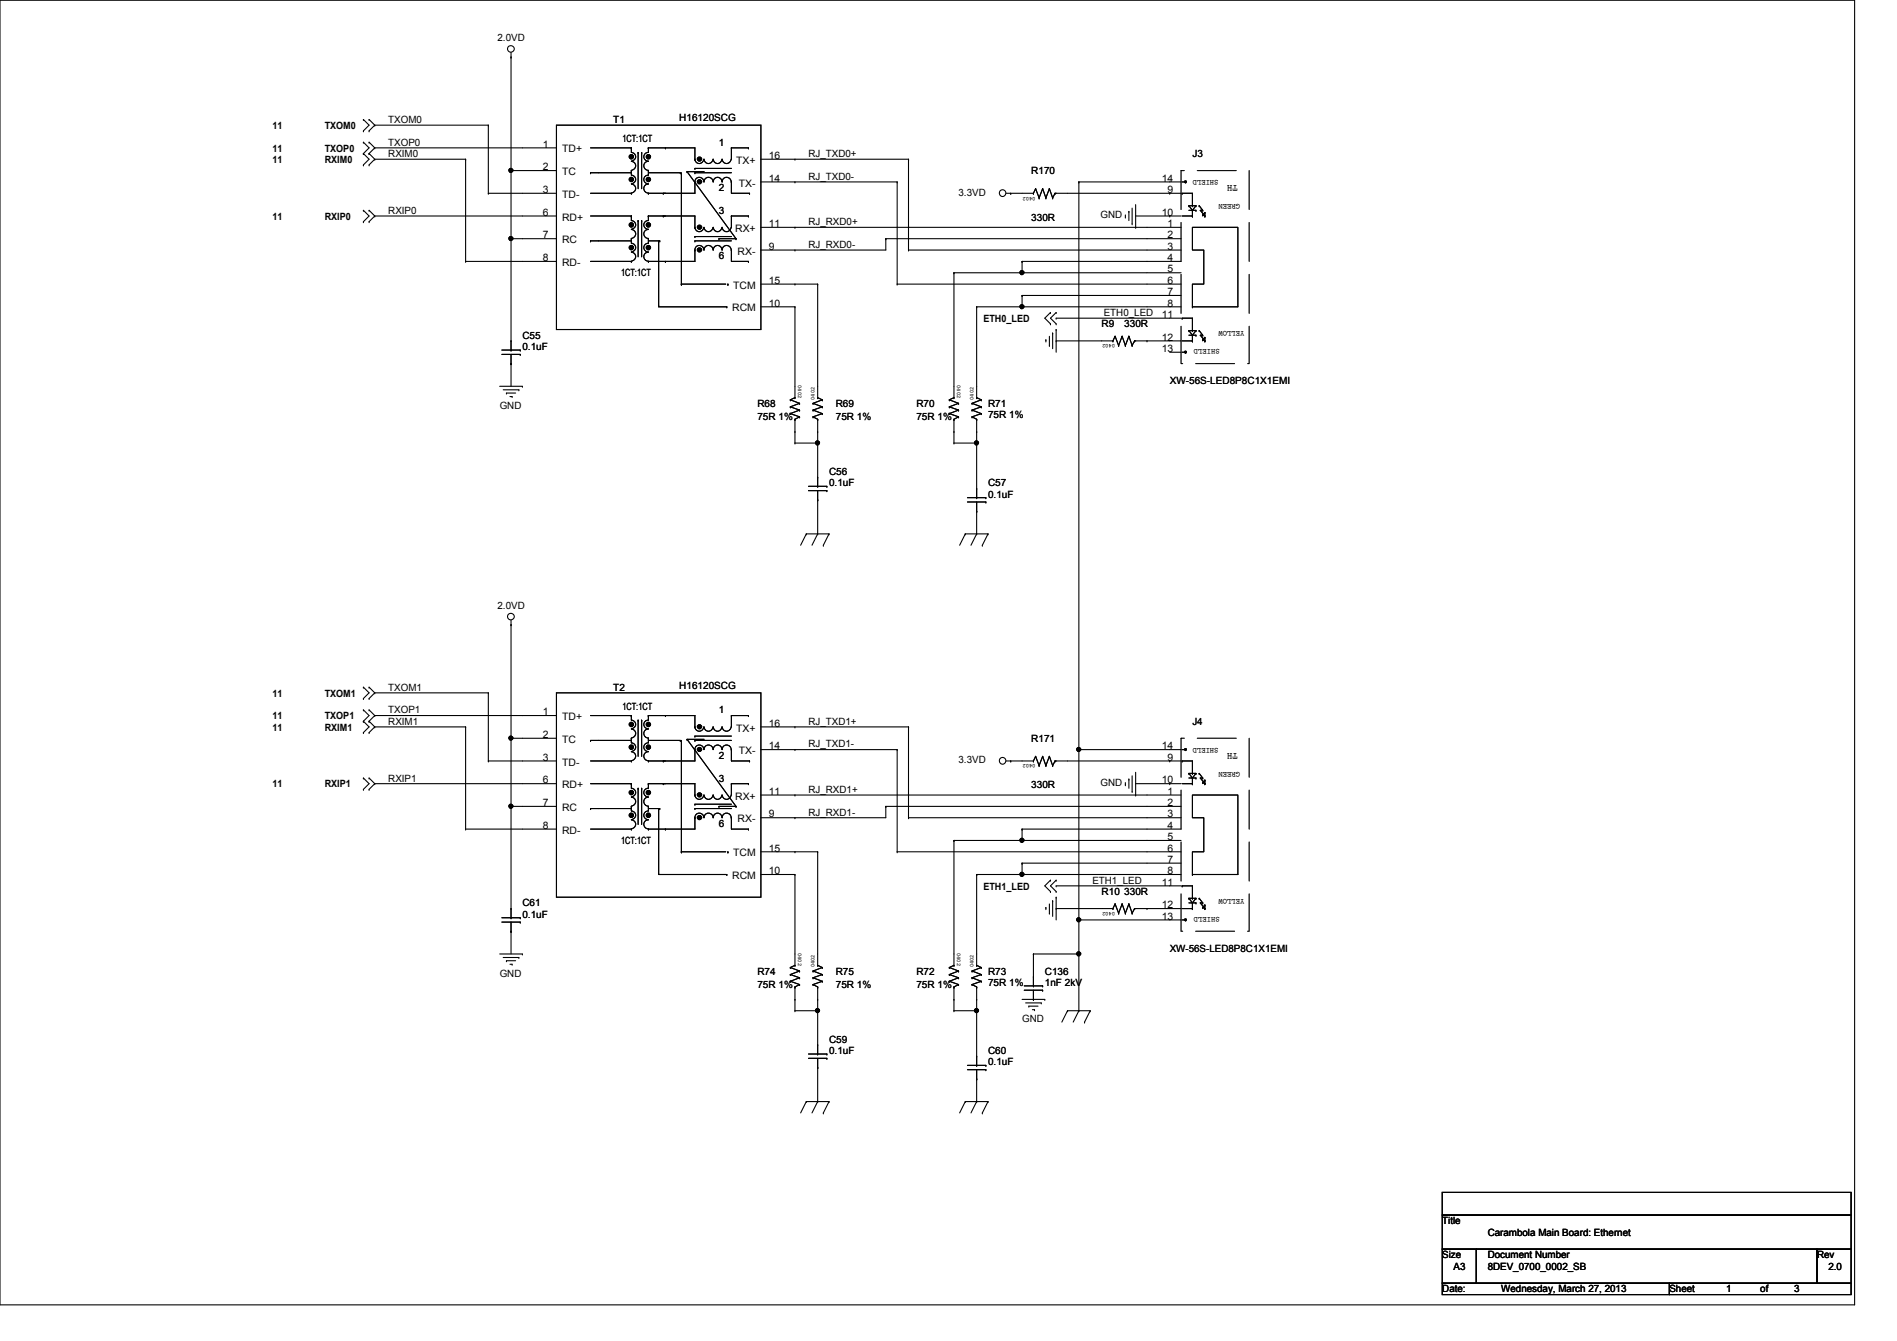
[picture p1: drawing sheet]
<svg xmlns="http://www.w3.org/2000/svg" width="297mm" height="210mm" viewBox="0 0 297 210" stroke-linecap="round" stroke-linejoin="round" font-family="sans-serif">
<g fill="none" stroke="#000" stroke-width=".17">
<path d="M0 0h290.4v204.3h-290.4zM56.9 18.7h.1M56.9 18.7l.9 .9-.9 .9M57.8 18.7h.1M57.8 18.7l.9 .9M58.7 19.6h.1M58.7 19.6h17.8M58.7 19.6l-.9 .9M76.5 19.6h.1M76.5 19.6v10.7M80 8.9h.1M80 8.2v46.6"/>
<path d="M87.1 19.6h32v32h-32zM56.9 20.5h.1M56.9 22.3h.1M56.9 24h.1M56.9 25.8h.1M56.9 32.9h.1M56.9 34.7h.1M56.9 22.3l.9 .9-.9 .8M56.9 24l.9 .9-.9 .9M56.9 32.9l.9 .9-.9 .9M57.8 20.5h.1M57.8 24h.1"/>
<path d="M57.8 22.3h.1M57.8 25.8h.1M57.8 34.7h.1M57.8 32.9h.1M57.8 22.3l.9 .9M57.8 24l.9 .9M57.8 32.9l.9 .9M58.7 24.9h.1M58.7 23.2h.1M58.7 33.8h.1M58.7 24.9h14.2M58.7 23.2h28.4"/>
<path d="M58.7 33.8h28.4M58.7 23.2l-.9 .8M58.7 24.9l-.9 .9M58.7 33.8l-.9 .9M72.9 24.9h.1M72.9 24.9v16M76.5 30.3h.1M76.5 30.3h10.6M80 26.7h.1M80 37.4h.1M80 26.7h7.1M80 37.4h7.1"/>
<path d="M92.5 27.1h.1M92.5 37.7h.1M92.5 23.2h6.3M92.5 33.8h6.3M92.5 30.3h6.3M92.5 37.7h6.3M92.5 27.1h6.3M98.8 33.8h.1M98.8 26.7v.7a.68 .68 0 0 1 .7 .7 .68 .68 0 0 1-.7 .7M98.8 33.8v.7a.68 .68 0 0 1 .7 .7 .68 .68 0 0 1-.7 .7M98.8 30.3h.1M98.8 26.7h.1"/>
<path d="M98.8 23.2h.1M98.8 37.4v.7a.68 .68 0 0 1 .7 .7 .68 .68 0 0 1-.7 .7M98.8 37.7h.1M98.8 35.9a.7 .7 0 0 1 .7 .7 .7 .7 0 0 1-.7 .7M98.8 25.3a.7 .7 0 0 1 .7 .7 .7 .7 0 0 1-.7 .7M98.8 39.5a.7 .7 0 0 1 .7 .7 .7 .7 0 0 1-.7 .7M98.8 23.2v.7a.68 .68 0 0 1 .7 .7 .68 .68 0 0 1-.7 .6M98.8 27.1h.1M98.8 28.8a.7 .7 0 0 1 .7 .7 .7 .7 0 0 1-.7 .7M98.8 37.4h.1M99.9 23.9h.1M99.9 34.5h.1"/>
<path d="M99.9 23.9v5.6M99.9 34.5v5.7M100.5 23.9h.1M100.5 34.5h.1M100.5 23.9v5.6M100.5 34.5v5.7M101.5 35.9a.7 .7 0 0 0-.7 .7 .7 .7 0 0 0 .7 .7M101.5 37.4v.7a.68 .68 0 0 0-.7 .7 .68 .68 0 0 0 .7 .7M101.5 26.7v.7a.68 .68 0 0 0-.7 .7 .68 .68 0 0 0 .7 .7M101.5 33.8v.7a.68 .68 0 0 0-.7 .7 .68 .68 0 0 0 .7 .7M101.5 30.3h.1M101.5 37.4h.1"/>
<path d="M101.5 28.8a.7 .7 0 0 0-.7 .7 .7 .7 0 0 0 .7 .7M101.5 26.7h.1M101.5 23.2h.1M101.5 33.8h.1M101.5 39.5a.7 .7 0 0 0-.7 .7 .7 .7 0 0 0 .7 .7M101.5 23.2v.7a.68 .68 0 0 0-.7 .7 .68 .68 0 0 0 .7 .6M101.5 25.3a.7 .7 0 0 0-.7 .7 .7 .7 0 0 0 .7 .7M101.5 23.2h7.3v1.7M101.5 33.8h7.3v1.8M101.5 37.7h1.8M101.5 27.1h5M103.1 37.7v10.2"/>
<path d="M103.3 37.7h.1M103.8 30.3h.1M103.8 33.8h.1M104.2 23.2h.1M106.5 27.1h.1M106.7 27.1v17.4M107.6 26.9h.1M107.6 26.9h2.6M107.6 26.9l7.6 10.5M108.8 35.6h.1M108.8 28.5h.1M108.8 24.9h.1"/>
<path d="M108.8 39.2h.1M108.8 37.7h.1M108.8 27.1h.1M108.8 24.9a.7 .7 0 0 0 .7 .7 .7 .7 0 0 0 .7-.7M108.8 26.4h.1M108.8 35.6a.7 .7 0 0 0 .7 .7 .7 .7 0 0 0 .7-.7M108.8 28.5a.7 .7 0 0 1 .7-.7 .7 .7 0 0 1 .7 .7M108.8 39.2a.7 .7 0 0 1 .7-.8 .7 .7 0 0 1 .7 .8M108.8 37h.1M108.8 39.2v1.7h-7.3M108.8 28.5v1.8h-7.3M108.8 37.7h5.7"/>
<path d="M108.8 27.1h5.7M108.8 26.4h5.7M108.8 37h5.7M110.2 39.2a.7 .7 0 0 1 .7-.8 .7 .7 0 0 1 .7 .8M110.2 24.9a.7 .7 0 0 0 .7 .7 .7 .7 0 0 0 .7-.7M110.2 28.5a.7 .7 0 0 1 .7-.7 .7 .7 0 0 1 .7 .7M110.2 35.6a.7 .7 0 0 0 .7 .7 .7 .7 0 0 0 .7-.7M111.7 28.5a.68 .68 0 0 1 .7-.7 .68 .68 0 0 1 .6 .7M111.7 24.9a.68 .68 0 0 0 .7 .7 .68 .68 0 0 0 .6-.7M111.7 35.6a.68 .68 0 0 0 .7 .7 .68 .68 0 0 0 .6-.7M111.7 39.2a.68 .68 0 0 1 .7-.8 .68 .68 0 0 1 .6 .8M112.6 37.4h.1"/>
<path d="M112.6 37.4h2.6M113.1 39.2a.7 .7 0 0 1 .7-.8 .7 .7 0 0 1 .7 .8M113.1 35.6a.7 .7 0 0 0 .7 .7 .7 .7 0 0 0 .7-.7M113.1 24.9a.7 .7 0 0 0 .7 .7 .7 .7 0 0 0 .7-.7M113.1 28.5a.7 .7 0 0 1 .7-.7 .7 .7 0 0 1 .7 .7M114.5 39.2h.1M114.5 33.8h.1M114.5 23.2h.1M114.5 28.5h.1M114.5 23.2h2.7M114.5 33.8h2.7M114.5 39.2v1.7h2.7"/>
<path d="M114.5 28.5v1.8h2.8M114.5 23.2v1.7M114.5 33.8v1.8M115.2 37.4h.1M117.2 33.8h.1M117.2 23.2h.1M117.3 30.3h.1M119.1 24.9h23.1M119.1 28.5h21.4M119.1 35.6h65.8M124.5 39.2h.1M124.5 24.9h.1"/>
<path d="M124.5 28.5h.1M124.5 35.6h.1M138.7 37.4h.1M138.7 37.4h46.2M138.7 37.4v1.8h-19.6M140.5 28.5h.1M140.5 28.5v16M142.2 24.9h.1M142.2 39.2h.1M142.2 39.2h42.7M142.2 24.9v14.3M157.5 30.3h4.3"/>
<path d="M158.2 30.3h.1M161.8 30.3h.1M162.1 29.5h.1M162.1 29.5l.6 1.5M162.1 29.5l-.3 .8M162.7 31h.1M163.2 29.5h.1M163.2 29.5l.5 1.5M163.2 29.5l-.5 1.5M163.7 31h.1M164.3 29.5h.1M164.3 29.5l.5 1.5"/>
<path d="M164.3 29.5l-.6 1.5M164.8 31h.1M165.2 30.3h.1M165.2 30.3h19.7M165.2 30.3l-.4 .7M168.9 28.5h.1M168.9 28.5h16M168.9 28.5v129.8M176.2 34h.1M176.2 33.7v.3M176.7 33.1h.1M176.7 33.1v1.4"/>
<path d="M177.2 35.1h.1M177.2 32.6v2.5M177.8 35.6h.1M177.8 33.8h7.1M177.8 32v3.6M183.1 30.3h.1M183.1 33.8h.1M185.1 30.3h.1M185.1 33.8h1.6M185.1 28.5h.5M185.1 30.3h1.6v1.9M185.5 28.4h.2v.2h-.2z"/>
<path d="M185.6 28.5h.1M186.1 32.2h.1M186.1 32.9h1.1M186.1 32.2l.6 .7M186.1 32.2h1.1M186.7 35.6h7.1v12.4h-7.1v-3.5h1.8v-5.3h-1.8zM186.7 33.8h.1M186.7 32.9h.1M186.7 32.2h.1M186.7 32.9v.9M187.2 32.9h.1M187.2 32.2h.1"/>
<path d="M187.2 32.2l-.5 .7M187.7 32.2h.1M187.7 32.2l.6 .7M188.3 32.9h.1M188.3 33.7h.1M188.3 32.9h-.4l.7 .9M188.3 33.7l.3 .1M188.6 33.8h.1M188.6 33.3h.1M188.6 33.3v.5M188.6 33.3l-.3 .4M72.9 40.9h.1"/>
<path d="M72.9 40.9h14.2M78.6 54.8h2.8M78.6 55.5h2.8M80 56.9h.1M80 54.8h.1M80 53.4h.1M80 55.5v5M81.4 54.8h.1M81.4 55.5h.1M92.5 40.9h6.3M98.8 40.9h.1M101.5 40.9h.1"/>
<path d="M103.1 47.9h.1M103.1 48h10.7M104.2 40.9h.1M106.7 44.5h.1M106.7 44.5h6.9M113.8 48h.1M114 44.5h.1M114 44.5v.2M117.2 40.9h.1M119.1 44.5h8.9M119.1 48h5.4M124.5 48h.1"/>
<path d="M124.5 44.5h.1M124.5 48v14.3M128 44.5h.1M128 44.5v17.8M140.5 44.5h.1M140.5 44.5h44.4M149.4 42.7h.1M149.4 42.7v19.6M149.4 42.7h35.5M152.9 48h.1M152.9 48v14.3M152.9 48h32"/>
<path d="M160 40.9h.1M160 46.3h.1M160 42.7h.1M160 48h.1M160 40.9h24.9M160 40.9v1.8M160 46.3v1.7M160 46.3h24.9M163.7 53.2h.1M163.7 53.2v.4M164.3 54.1h.1M164.3 52.7v1.4"/>
<path d="M164.5 50.7h.1M164.5 48.9h.1M164.5 48.9l-.9 .9 .9 .9M164.8 52.2h.1M164.8 52.2v2.4M165.4 49.8h.1M165.4 53.4h.1M165.4 51.6h.1M165.4 50.7h.1M165.4 48.9h.1M165.4 49.8h19.5M165.4 53.4h8.8"/>
<path d="M165.4 51.6v3.6M165.4 48.9l-.9 .9 .9 .9M174.2 53.4h.1M174.6 52.7h.1M174.6 52.7l.5 1.4M174.6 52.7l-.4 .7M175.1 54.1h.1M175.7 52.7h.1M175.7 52.7l.5 1.4M175.7 52.7l-.6 1.4M176.2 54.1h.1M176.7 52.7h.1"/>
<path d="M176.7 52.7l.5 1.4M176.7 52.7l-.5 1.4M177.2 54.1h.1M177.6 53.4h.1M177.6 53.4h7.3M177.6 53.4l-.4 .7M179.6 53.4h.1M183.1 55.2h1.8M185.1 49.8h.1M185.1 49.8h1.6v2M185.1 53.4h1.6M185.1 55.2h.5"/>
<path d="M185.5 55h.2v.2h-.2zM185.6 55.2h.1M186.1 51.8h.1M186.1 51.8l.6 .7M186.1 51.8h1.1M186.1 52.5h1.1M186.7 48h.1M186.7 53.4h.1M186.7 52.5h.1M186.7 51.8h.1M186.7 52.5v.9M187.2 51.8h.1"/>
<path d="M187.2 52.5h.1M187.2 51.8l-.5 .7M187.7 51.8h.1M187.7 51.8l.6 .7M188.3 52.5h.1M188.3 53.2h.1M188.3 52.5h-.4l.7 .9M188.3 53.2l.3 .2M188.6 53.4h.1M188.6 52.8h.1M188.6 52.8v.6M188.6 52.8l-.3 .4"/>
<path d="M78.2 60.5h3.6M78.8 61h2.4M79.3 61.6h.1M79.3 61.6h1.4M79.8 62.1h.4M80.2 62.1h.1M81.2 61h.1M81.8 60.5h.1M123.7 64.8h.1M123.7 63.7h.1M123.7 62.6h.1M123.7 64.8l1.5 .5"/>
<path d="M123.7 63.7l1.5 .5M123.7 62.6l1.5 .6M124.5 67.6h.1M124.5 69.4h.1M124.5 62.3h.1M124.5 65.7h.1M124.5 69.4h3.5M124.5 65.7v3.7M124.5 62.3l-.8 .3M125.2 65.3h.1M125.2 64.2h.1M125.2 63.2h.1"/>
<path d="M125.2 65.3l-.7 .4M125.2 64.2l-1.5 .6M125.2 63.2l-1.5 .5M126.6 76.2h2.9M126.6 76.8h2.9M127.3 65.3h.1M127.3 64.2h.1M127.3 63.2h.1M127.3 65.3l.7 .4M127.3 64.2l1.4 .6M127.3 63.2l1.4 .5M128 78.3h.1"/>
<path d="M128 67.6h.1M128 69.4h.1M128 76.2h.1M128 74.7h.1M128 62.3h.1M128 65.7h.1M128 65.7v10.5M128 76.8v6.8M128 62.3l.7 .3M128.7 64.8h.1M128.7 63.7h.1M128.7 62.6h.1"/>
<path d="M128.7 64.8l-1.4 .5M128.7 63.7l-1.4 .5M128.7 62.6l-1.4 .6M129.5 76.2h.1M129.5 76.8h.1M148.6 64.8h.1M148.6 63.7h.1M148.6 62.6h.1M148.6 64.8l1.5 .5M148.6 63.7l1.5 .5M148.6 62.6l1.5 .6M149.4 67.6h.1"/>
<path d="M149.4 69.4h.1M149.4 62.3h.1M149.4 65.7h.1M149.4 65.7v3.7M149.4 69.4h3.5M149.4 62.3l-.8 .3M150.1 65.3h.1M150.1 64.2h.1M150.1 63.2h.1M150.1 65.3l-.7 .4M150.1 64.2l-1.5 .6M150.1 63.2l-1.5 .5"/>
<path d="M151.5 77.9h2.8M151.5 78.6h2.8M152.2 65.3h.1M152.2 64.2h.1M152.2 63.2h.1M152.2 65.3l.7 .4M152.2 64.2l1.4 .6M152.2 63.2l1.4 .5M152.9 67.6h.1M152.9 69.4h.1M152.9 62.3h.1M152.9 65.7h.1"/>
<path d="M152.9 77.9h.1M152.9 76.5h.1M152.9 65.7v12.2M152.9 78.6v5M152.9 62.3l.7 .3M153.6 64.8h.1M153.6 63.7h.1M153.6 62.6h.1M153.6 64.8l-1.4 .5M153.6 63.7l-1.4 .5M153.6 62.6l-1.4 .6M154.3 77.9h.1"/>
<path d="M154.3 78.6h.1M80 97.8h.1M80 97.1v46.6M126.2 83.6h.1M126.2 83.6l-.9 1.8M126.2 83.6h3.6M128 83.6h.1M128 83.6l-.9 1.8M128.9 85.4h.1M129.8 83.6h.1M129.8 83.6l-.9 1.8M151.1 83.6h.1"/>
<path d="M151.1 83.6h3.6M151.1 83.6l-.9 1.8M152.9 80.1h.1M152.9 83.6h.1M152.9 83.6l-.9 1.8M153.8 85.4h.1M154.7 83.6h.1M154.7 83.6l-.9 1.8M56.9 107.6h.1M56.9 109.4h.1M56.9 111.2h.1M56.9 112.9h.1"/>
<path d="M56.9 114.7h.1M56.9 107.6l.9 .9-.9 .9M56.9 111.2l.9 .9-.9 .8M56.9 112.9l.9 .9-.9 .9M57.8 109.4h.1M57.8 107.6h.1M57.8 112.9h.1M57.8 111.2h.1M57.8 114.7h.1M57.8 107.6l.9 .9M57.8 111.2l.9 .9M57.8 112.9l.9 .9"/>
<path d="M58.7 108.5h.1M58.7 113.8h.1M58.7 112.1h.1M58.7 108.5h17.8M58.7 113.8h14.2M58.7 112.1h28.4M58.7 108.5l-.9 .9M58.7 112.1l-.9 .8M58.7 113.8l-.9 .9M72.9 113.8h.1M72.9 113.8v16M76.5 119.2h.1"/>
<path d="M76.5 108.5h.1M76.5 108.5v10.7M76.5 119.2h10.6M80 115.6h.1M80 115.6h7.1M87.1 108.5h32v32h-32zM92.5 116h.1M92.5 112.1h6.3M92.5 119.2h6.3M92.5 116h6.3M98.8 115.6v.7a.68 .68 0 0 1 .7 .7 .68 .68 0 0 1-.7 .7M98.8 119.2h.1"/>
<path d="M98.8 115.6h.1M98.8 112.1h.1M98.8 114.2a.7 .7 0 0 1 .7 .7 .7 .7 0 0 1-.7 .7M98.8 112.1v.7a.68 .68 0 0 1 .7 .7 .68 .68 0 0 1-.7 .6M98.8 116h.1M98.8 117.7a.7 .7 0 0 1 .7 .7 .7 .7 0 0 1-.7 .7M99.9 112.8h.1M99.9 112.8v5.6M100.5 112.8h.1M100.5 112.8v5.6M101.5 115.6v.7a.68 .68 0 0 0-.7 .7 .68 .68 0 0 0 .7 .7M101.5 119.2h.1"/>
<path d="M101.5 117.7a.7 .7 0 0 0-.7 .7 .7 .7 0 0 0 .7 .7M101.5 115.6h.1M101.5 112.1h.1M101.5 112.1v.7a.68 .68 0 0 0-.7 .7 .68 .68 0 0 0 .7 .6M101.5 114.2a.7 .7 0 0 0-.7 .7 .7 .7 0 0 0 .7 .7M101.5 112.1h7.3v1.7M101.5 116h5M103.8 119.2h.1M104.2 112.1h.1M106.5 116h.1M106.7 116v17.4M107.6 115.8h.1"/>
<path d="M107.6 115.8h2.6M107.6 115.8l7.6 10.5M108.8 117.4h.1M108.8 113.8h.1M108.8 116h.1M108.8 113.8a.7 .7 0 0 0 .7 .7 .7 .7 0 0 0 .7-.7M108.8 115.3h.1M108.8 117.4a.7 .7 0 0 1 .7-.7 .7 .7 0 0 1 .7 .7M108.8 117.4v1.8h-7.3M108.8 116h5.7M108.8 115.3h5.7M110.2 113.8a.7 .7 0 0 0 .7 .7 .7 .7 0 0 0 .7-.7"/>
<path d="M110.2 117.4a.7 .7 0 0 1 .7-.7 .7 .7 0 0 1 .7 .7M111.7 117.4a.68 .68 0 0 1 .7-.7 .68 .68 0 0 1 .6 .7M111.7 113.8a.68 .68 0 0 0 .7 .7 .68 .68 0 0 0 .6-.7M113.1 113.8a.7 .7 0 0 0 .7 .7 .7 .7 0 0 0 .7-.7M113.1 117.4a.7 .7 0 0 1 .7-.7 .7 .7 0 0 1 .7 .7M114.5 112.1h.1M114.5 117.4h.1M114.5 112.1h2.7M114.5 117.4v1.8h2.8M114.5 112.1v1.7M117.2 112.1h.1M117.3 119.2h.1"/>
<path d="M119.1 113.8h23.1M119.1 117.4h21.4M124.5 113.8h.1M124.5 117.4h.1M140.5 117.4h.1M140.5 117.4v16M142.2 113.8h.1M142.2 113.8v14.3M157.5 119.2h4.3M158.2 119.2h.1M161.8 119.2h.1M162.1 118.4h.1"/>
<path d="M162.1 118.4l.6 1.5M162.1 118.4l-.3 .8M162.7 119.9h.1M163.2 118.4h.1M163.2 118.4l.5 1.5M163.2 118.4l-.5 1.5M163.7 119.9h.1M164.3 118.4h.1M164.3 118.4l.5 1.5M164.3 118.4l-.6 1.5M164.8 119.9h.1M165.2 119.2h.1"/>
<path d="M165.2 119.2h19.7M165.2 119.2l-.4 .7M168.9 117.4h.1M168.9 117.4h16M183.1 119.2h.1M185.1 119.2h.1M185.1 117.4h.5M185.1 119.2h1.6v1.9M185.5 117.3h.2v.2h-.2zM185.6 117.4h.1M56.9 121.8h.1M56.9 123.6h.1"/>
<path d="M56.9 121.8l.9 .9-.9 .9M57.8 123.6h.1M57.8 121.8h.1M57.8 121.8l.9 .9M58.7 122.7h.1M58.7 122.7h28.4M58.7 122.7l-.9 .9M72.9 129.8h.1M72.9 129.8h14.2M80 126.3h.1M80 126.3h7.1M92.5 126.6h.1"/>
<path d="M92.5 122.7h6.3M92.5 129.8h6.3M92.5 126.6h6.3M98.8 122.7h.1M98.8 122.7v.7a.68 .68 0 0 1 .7 .7 .68 .68 0 0 1-.7 .7M98.8 126.3v.7a.68 .68 0 0 1 .7 .7 .68 .68 0 0 1-.7 .7M98.8 126.6h.1M98.8 124.8a.7 .7 0 0 1 .7 .7 .7 .7 0 0 1-.7 .7M98.8 129.8h.1M98.8 128.4a.7 .7 0 0 1 .7 .7 .7 .7 0 0 1-.7 .7M98.8 126.3h.1M99.9 123.4h.1"/>
<path d="M99.9 123.4v5.7M100.5 123.4h.1M100.5 123.4v5.7M101.5 129.8h.1M101.5 124.8a.7 .7 0 0 0-.7 .7 .7 .7 0 0 0 .7 .7M101.5 126.3v.7a.68 .68 0 0 0-.7 .7 .68 .68 0 0 0 .7 .7M101.5 122.7v.7a.68 .68 0 0 0-.7 .7 .68 .68 0 0 0 .7 .7M101.5 126.3h.1M101.5 122.7h.1M101.5 128.4a.7 .7 0 0 0-.7 .7 .7 .7 0 0 0 .7 .7M101.5 122.7h7.3v1.8M101.5 126.6h1.8"/>
<path d="M103.1 136.8h.1M103.1 136.9h10.7M103.1 126.6v10.2M103.3 126.6h.1M103.8 122.7h.1M104.2 129.8h.1M106.7 133.4h.1M106.7 133.4h6.9M108.8 124.5h.1M108.8 128.1h.1M108.8 126.6h.1M108.8 124.5a.7 .7 0 0 0 .7 .7 .7 .7 0 0 0 .7-.7"/>
<path d="M108.8 128.1a.7 .7 0 0 1 .7-.8 .7 .7 0 0 1 .7 .8M108.8 125.9h.1M108.8 128.1v1.7h-7.3M108.8 126.6h5.7M108.8 125.9h5.7M110.2 128.1a.7 .7 0 0 1 .7-.8 .7 .7 0 0 1 .7 .8M110.2 124.5a.7 .7 0 0 0 .7 .7 .7 .7 0 0 0 .7-.7M111.7 124.5a.68 .68 0 0 0 .7 .7 .68 .68 0 0 0 .6-.7M111.7 128.1a.68 .68 0 0 1 .7-.8 .68 .68 0 0 1 .6 .8M112.6 126.3h.1M112.6 126.3h2.6M113.1 128.1a.7 .7 0 0 1 .7-.8 .7 .7 0 0 1 .7 .8"/>
<path d="M113.1 124.5a.7 .7 0 0 0 .7 .7 .7 .7 0 0 0 .7-.7M113.8 136.9h.1M114 133.4h.1M114 133.4v.2M114.5 128.1h.1M114.5 122.7h.1M114.5 122.7h2.7M114.5 128.1v1.7h2.7M114.5 122.7v1.8M115.2 126.3h.1M117.2 122.7h.1M117.2 129.8h.1"/>
<path d="M119.1 133.4h8.9M119.1 124.5h65.8M119.1 136.9h5.4M124.5 136.9h.1M124.5 128.1h.1M124.5 124.5h.1M124.5 133.4h.1M124.5 136.9v14.3M128 133.4h.1M128 133.4v17.8M138.7 126.3h.1M138.7 126.3v1.8h-19.6"/>
<path d="M138.7 126.3h46.2M140.5 133.4h.1M140.5 133.4h44.4M142.2 128.1h.1M142.2 128.1h42.7M149.4 131.6h.1M149.4 131.6v19.6M149.4 131.6h35.5M152.9 136.9h.1M152.9 136.9v14.3M152.9 136.9h32M160 129.8h.1"/>
<path d="M160 135.2h.1M160 131.6h.1M160 136.9h.1M160 129.8v1.8M160 135.2v1.7M160 129.8h24.9M160 135.2h24.9M164.5 139.6h.1M164.5 137.8h.1M164.5 137.8l-.9 .9 .9 .9M165.4 138.7h.1M165.4 139.6h.1"/>
<path d="M165.4 137.8h.1M165.4 138.7h19.5M165.4 137.8l-.9 .9 .9 .9M176.2 122.9h.1M176.2 122.6v.3M176.7 122h.1M176.7 122v1.4M177.2 124h.1M177.2 121.5v2.5M177.8 124.5h.1M177.8 122.7h7.1M177.8 120.9v3.6"/>
<path d="M183.1 122.7h.1M185.1 138.7h.1M185.1 138.7h1.6v2M185.1 122.7h1.6M186.1 121.1h.1M186.1 121.8h1.1M186.1 121.1l.6 .7M186.1 121.1h1.1M186.7 124.5h7.1v12.4h-7.1v-3.5h1.8v-5.3h-1.8zM186.7 136.9h.1M186.7 122.7h.1M186.7 121.8h.1"/>
<path d="M186.7 121.1h.1M186.7 121.8v.9M187.2 121.8h.1M187.2 121.1h.1M187.2 121.1l-.5 .7M187.7 121.1h.1M187.7 121.1l.6 .7M188.3 121.8h.1M188.3 122.6h.1M188.3 121.8h-.4l.7 .9M188.3 122.6l.3 .1M188.6 122.7h.1"/>
<path d="M188.6 122.2h.1M188.6 122.2l-.3 .4M188.6 122.2v.5M78.2 149.4h3.6M78.6 143.7h2.8M78.6 144.4h2.8M78.8 149.9h2.4M79.3 150.5h.1M79.3 150.5h1.4M79.8 151h.4M80 145.8h.1M80 143.7h.1"/>
<path d="M80 142.3h.1M80 144.4v5M80.2 151h.1M81.2 149.9h.1M81.4 143.7h.1M81.4 144.4h.1M81.8 149.4h.1M123.7 153.7h.1M123.7 152.6h.1M123.7 151.5h.1M123.7 153.7l1.5 .5M123.7 152.6l1.5 .5"/>
<path d="M123.7 151.5l1.5 .6M124.5 156.5h.1M124.5 158.3h.1M124.5 151.2h.1M124.5 154.6h.1M124.5 154.6v3.7M124.5 158.3h3.5M124.5 151.2l-.8 .3M125.2 154.2h.1M125.2 153.1h.1M125.2 152.1h.1M125.2 154.2l-.7 .4"/>
<path d="M125.2 153.1l-1.5 .6M125.2 152.1l-1.5 .5M127.3 154.2h.1M127.3 153.1h.1M127.3 152.1h.1M127.3 154.2l.7 .4M127.3 153.1l1.4 .6M127.3 152.1l1.4 .5M128 156.5h.1M128 158.3h.1M128 151.2h.1M128 154.6h.1"/>
<path d="M128 154.6v10.5M128 151.2l.7 .3M128.7 153.7h.1M128.7 152.6h.1M128.7 151.5h.1M128.7 153.7l-1.4 .5M128.7 152.6l-1.4 .5M128.7 151.5l-1.4 .6M148.6 153.7h.1M148.6 152.6h.1M148.6 151.5h.1M148.6 153.7l1.5 .5"/>
<path d="M148.6 152.6l1.5 .5M148.6 151.5l1.5 .6M149.4 156.5h.1M149.4 158.3h.1M149.4 151.2h.1M149.4 154.6h.1M149.4 154.6v3.7M149.4 158.3h3.5M149.4 151.2l-.8 .3M150.1 154.2h.1M150.1 153.1h.1M150.1 152.1h.1"/>
<path d="M150.1 154.2l-.7 .4M150.1 153.1l-1.5 .6M150.1 152.1l-1.5 .5M152.2 154.2h.1M152.2 153.1h.1M152.2 152.1h.1M152.2 154.2l.7 .4M152.2 153.1l1.4 .6M152.2 152.1l1.4 .5M152.9 156.5h.1M152.9 158.3h.1M152.9 151.2h.1"/>
<path d="M152.9 154.6h.1M152.9 154.6v12.2M152.9 151.2l.7 .3M153.6 153.7h.1M153.6 152.6h.1M153.6 151.5h.1M153.6 153.7l-1.4 .5M153.6 152.6l-1.4 .5M153.6 151.5l-1.4 .6M160 156.5h3.6M160.4 154.4h2.8M160.4 155.1h2.8"/>
<path d="M160.6 157.1h2.4M161.1 157.6h.1M161.1 157.6h1.4M161.6 158.1h.4M161.8 149.4h.1M161.8 156.5h.1M161.8 154.4h.1M161.8 153h.1M161.8 149.4v5M161.8 155.1v1.4M161.8 149.4h7.1M162 158.1h.1"/>
<path d="M163 157.1h.1M163.2 154.4h.1M163.2 155.1h.1M163.6 156.5h.1M163.7 142.1h.1M163.7 142.1v.4M164.3 143h.1M164.3 141.6v1.4M164.8 141.1h.1M164.8 141.1v2.4M165.4 142.3h.1M165.4 140.5h.1"/>
<path d="M165.4 142.3h8.8M165.4 140.5v3.6M167.1 158.3h.1M167.1 158.3h3.6M167.1 158.3l-.9 1.8M168.9 144.1h.1M168.9 149.4h.1M168.9 158.3h.1M168.9 144.1h16M168.9 158.3l-.9 1.8M170.7 158.3h.1M170.7 158.3l-.9 1.8"/>
<path d="M174.2 142.3h.1M174.6 141.6h.1M174.6 141.6l.5 1.4M174.6 141.6l-.4 .7M175.1 143h.1M175.7 141.6h.1M175.7 141.6l.5 1.4M175.7 141.6l-.6 1.4M176.2 143h.1M176.7 141.6h.1M176.7 141.6l.5 1.4M176.7 141.6l-.5 1.4"/>
<path d="M177.2 143h.1M177.6 142.3h.1M177.6 142.3h7.3M177.6 142.3l-.4 .7M179.6 142.3h.1M185.1 144.1h.5M185.1 142.3h1.6M185.5 143.9h.2v.2h-.2zM185.6 144.1h.1M186.1 140.7h.1M186.1 140.7l.6 .7M186.1 140.7h1.1"/>
<path d="M186.1 141.4h1.1M186.7 142.3h.1M186.7 141.4h.1M186.7 140.7h.1M186.7 141.4v.9M187.2 140.7h.1M187.2 141.4h.1M187.2 140.7l-.5 .7M187.7 140.7h.1M187.7 140.7l.6 .7M188.3 141.4h.1M188.3 142.1h.1"/>
<path d="M188.3 141.4h-.4l.7 .9M188.3 142.1l.3 .2M188.6 142.3h.1M188.6 141.7h.1M188.6 141.7v.6M188.6 141.7l-.3 .4M126.2 172.5h.1M126.2 172.5l-.9 1.8M126.2 172.5h3.6M126.6 165.1h2.9M126.6 165.7h2.9M128 167.2h.1"/>
<path d="M128 172.5h.1M128 165.1h.1M128 163.6h.1M128 165.7v6.8M128 172.5l-.9 1.8M128.9 174.3h.1M129.5 165.1h.1M129.5 165.7h.1M129.8 172.5h.1M129.8 172.5l-.9 1.8M151.1 172.5h.1M151.1 172.5h3.6"/>
<path d="M151.1 172.5l-.9 1.8M151.5 166.8h2.8M151.5 167.5h2.8M152.9 169h.1M152.9 172.5h.1M152.9 166.8h.1M152.9 165.4h.1M152.9 167.5v5M152.9 172.5l-.9 1.8M153.8 174.3h.1M154.3 166.8h.1M154.3 167.5h.1"/>
<path d="M154.7 172.5h.1M154.7 172.5l-.9 1.8M169.8 160.1h.1M225.8 186.7h64v3.6h-64zM225.8 190.3h64v5.3h-64zM225.8 195.6h5.3v5.4h-5.3zM231.1 195.6h53.4v5.4h-53.4zM284.5 195.6h5.3v5.4h-5.3zM225.8 201h35.6v1.7h-35.6zM261.4 201h28.4v1.7h-28.4z"/>
<circle cx="80" cy="7.7" r=".52"/>
<circle cx="80" cy="26.7" r=".32"/>
<circle cx="80" cy="37.4" r=".32"/>
<circle cx="98.8" cy="28.1" r=".34"/>
<circle cx="98.8" cy="35.2" r=".34"/>
<circle cx="98.8" cy="24.5" r=".34"/>
<circle cx="98.8" cy="38.8" r=".34"/>
<circle cx="101.5" cy="35.2" r=".34"/>
<circle cx="101.5" cy="24.5" r=".34"/>
<circle cx="101.5" cy="28.1" r=".34"/>
<circle cx="101.5" cy="38.8" r=".34"/>
<circle cx="109.5" cy="39.1" r=".33"/>
<circle cx="109.5" cy="24.9" r=".33"/>
<circle cx="109.5" cy="35.6" r=".33"/>
<circle cx="109.5" cy="28.5" r=".33"/>
<circle cx="157" cy="30.2" r=".52"/>
<circle cx="160" cy="42.7" r=".32"/>
<circle cx="160" cy="48" r=".32"/>
<circle cx="128" cy="69.4" r=".32"/>
<circle cx="152.9" cy="69.4" r=".32"/>
<circle cx="80" cy="96.6" r=".52"/>
<circle cx="80" cy="115.6" r=".32"/>
<circle cx="98.8" cy="113.4" r=".34"/>
<circle cx="98.8" cy="117" r=".34"/>
<circle cx="101.5" cy="113.4" r=".34"/>
<circle cx="101.5" cy="117" r=".34"/>
<circle cx="109.5" cy="117.4" r=".33"/>
<circle cx="109.5" cy="113.8" r=".33"/>
<circle cx="157" cy="119.1" r=".52"/>
<circle cx="168.9" cy="117.4" r=".32"/>
<circle cx="80" cy="126.3" r=".32"/>
<circle cx="98.8" cy="127.7" r=".34"/>
<circle cx="98.8" cy="124.1" r=".34"/>
<circle cx="101.5" cy="124.1" r=".34"/>
<circle cx="101.5" cy="127.7" r=".34"/>
<circle cx="109.5" cy="128" r=".33"/>
<circle cx="109.5" cy="124.5" r=".33"/>
<circle cx="160" cy="136.9" r=".32"/>
<circle cx="160" cy="131.6" r=".32"/>
<circle cx="128" cy="158.3" r=".32"/>
<circle cx="152.9" cy="158.3" r=".32"/>
<circle cx="168.9" cy="149.4" r=".32"/>
<circle cx="168.9" cy="144" r=".32"/>
</g>
<g fill="#000">
<circle cx="80" cy="26.7" r=".32"/>
<circle cx="80" cy="37.4" r=".32"/>
<circle cx="98.8" cy="28.1" r=".34"/>
<circle cx="98.8" cy="35.2" r=".34"/>
<circle cx="98.8" cy="24.5" r=".34"/>
<circle cx="98.8" cy="38.8" r=".34"/>
<circle cx="101.5" cy="35.2" r=".34"/>
<circle cx="101.5" cy="24.5" r=".34"/>
<circle cx="101.5" cy="28.1" r=".34"/>
<circle cx="101.5" cy="38.8" r=".34"/>
<circle cx="109.5" cy="39.1" r=".33"/>
<circle cx="109.5" cy="24.9" r=".33"/>
<circle cx="109.5" cy="35.6" r=".33"/>
<circle cx="109.5" cy="28.5" r=".33"/>
<circle cx="160" cy="42.7" r=".32"/>
<circle cx="160" cy="48" r=".32"/>
<circle cx="128" cy="69.4" r=".32"/>
<circle cx="152.9" cy="69.4" r=".32"/>
<circle cx="80" cy="115.6" r=".32"/>
<circle cx="98.8" cy="113.4" r=".34"/>
<circle cx="98.8" cy="117" r=".34"/>
<circle cx="101.5" cy="113.4" r=".34"/>
<circle cx="101.5" cy="117" r=".34"/>
<circle cx="109.5" cy="117.4" r=".33"/>
<circle cx="109.5" cy="113.8" r=".33"/>
<circle cx="168.9" cy="117.4" r=".32"/>
<circle cx="80" cy="126.3" r=".32"/>
<circle cx="98.8" cy="127.7" r=".34"/>
<circle cx="98.8" cy="124.1" r=".34"/>
<circle cx="101.5" cy="124.1" r=".34"/>
<circle cx="101.5" cy="127.7" r=".34"/>
<circle cx="109.5" cy="128" r=".33"/>
<circle cx="109.5" cy="124.5" r=".33"/>
<circle cx="160" cy="136.9" r=".32"/>
<circle cx="160" cy="131.6" r=".32"/>
<circle cx="128" cy="158.3" r=".32"/>
<circle cx="152.9" cy="158.3" r=".32"/>
<circle cx="168.9" cy="149.4" r=".32"/>
<circle cx="168.9" cy="144" r=".32"/>
</g>
<path d="M184.9 26.7h10.7v30.2h-10.7zM184.9 115.6h10.7v30.2h-10.7z" fill="none" stroke="#fff" stroke-width=".16" stroke-dasharray="6.1 2"/>
<path d="M184.9 26.7h10.7v30.2h-10.7zM184.9 115.6h10.7v30.2h-10.7z" fill="none" stroke="#000" stroke-width=".16" stroke-dasharray="6.1 2"/>
<g font-size="1.6">
<text x="77.9" y="6.5">2.0VD</text>
<text x="42.7" y="20.2">11</text>
<text x="42.7" y="23.7">11</text>
<text x="50.8" y="20.2">TXOM0</text>
<text x="50.8" y="23.7">TXOP0</text>
<text x="60.8" y="19.3">TXOM0</text>
<text x="60.8" y="22.8">TXOP0</text>
<text x="85" y="23.1">1</text>
<text x="88" y="23.9">TD+</text>
<text x="96" y="19.3">T1</text>
<text x="97.5" y="22.3">1CT:1CT</text>
<text x="106.3" y="18.9">H16120SCG</text>
<text x="112.6" y="22.8">1</text>
<text x="42.7" y="25.5">11</text>
<text x="50.8" y="25.5">RXIM0</text>
<text x="60.8" y="24.6">RXIM0</text>
<text x="85" y="26.7">2</text>
<text x="88" y="27.4">TC</text>
<text x="112.6" y="29.9">2</text>
<text x="115.3" y="25.7">TX+</text>
<text x="115.7" y="29.2">TX-</text>
<text x="120.4" y="28.4">14</text>
<text x="120.4" y="24.9">16</text>
<text x="126.6" y="24.6">RJ_TXD0+</text>
<text x="126.6" y="28.2">RJ_TXD0-</text>
<text x="161.5" y="27.3">R170</text>
<text x="181.9" y="28.4">14</text>
<text x="186.7" y="24.6">J3</text>
<text x="193.8" y="29" transform="rotate(180 193.8 29)">TH</text>
<text x="42.7" y="34.4">11</text>
<text x="50.8" y="34.4">RXIP0</text>
<text x="60.8" y="33.5">RXIP0</text>
<text x="85" y="30.2">3</text>
<text x="85" y="33.8">6</text>
<text x="88" y="31">TD-</text>
<text x="88" y="34.5">RD+</text>
<text x="112.6" y="33.5">3</text>
<text x="120.4" y="35.6">11</text>
<text x="126.6" y="35.3">RJ_RXD0+</text>
<text x="150.1" y="30.6">3.3VD</text>
<text x="161.5" y="34.5">330R</text>
<text x="172.3" y="34.2">GND</text>
<text x="181.9" y="33.8">10</text>
<text x="182.8" y="35.6">1</text>
<text x="182.8" y="30.2">9</text>
<text x="85" y="37.3">7</text>
<text x="85" y="40.9">8</text>
<text x="88" y="38.1">RC</text>
<text x="88" y="41.7">RD-</text>
<text x="112.6" y="40.6">6</text>
<text x="115.1" y="36.3">RX+</text>
<text x="115.5" y="39.9">RX-</text>
<text x="120.4" y="39.1">9</text>
<text x="126.6" y="38.8">RJ_RXD0-</text>
<text x="182.8" y="37.3">2</text>
<text x="182.8" y="39.1">3</text>
<text x="182.8" y="40.9">4</text>
<text x="97.2" y="43.3">1CT:1CT</text>
<text x="114.8" y="45.2">TCM</text>
<text x="120.4" y="44.4">15</text>
<text x="182.8" y="42.7">5</text>
<text x="182.8" y="44.4">6</text>
<text x="182.8" y="46.2">7</text>
<text x="81.8" y="53">C55</text>
<text x="114.6" y="48.8">RCM</text>
<text x="120.4" y="48">10</text>
<text x="154" y="50.4">ETH0_LED</text>
<text x="172.5" y="51.3">R9</text>
<text x="172.8" y="49.5">ETH0_LED</text>
<text x="176" y="51.3">330R</text>
<text x="181.9" y="53.3">12</text>
<text x="181.9" y="49.8">11</text>
<text x="182.8" y="48">8</text>
<text x="81.8" y="54.8">0.1uF</text>
<text x="181.9" y="55.1">13</text>
<text x="78.2" y="64.1">GND</text>
<text x="118.6" y="63.7">R68</text>
<text x="118.6" y="65.8">75R 1%</text>
<text x="130.9" y="63.7">R69</text>
<text x="130.9" y="65.8">75R 1%</text>
<text x="143.5" y="63.7">R70</text>
<text x="143.5" y="65.8">75R 1%</text>
<text x="154.7" y="63.7">R71</text>
<text x="154.7" y="65.5">75R 1%</text>
<text x="183.1" y="60.2">XW-56S-LED8P8C1X1EMI</text>
<text x="129.8" y="74.4">C56</text>
<text x="129.8" y="76.2">0.1uF</text>
<text x="154.7" y="76.2">C57</text>
<text x="154.7" y="77.9">0.1uF</text>
<text x="77.9" y="95.4">2.0VD</text>
<text x="106.3" y="107.8">H16120SCG</text>
<text x="42.7" y="109.1">11</text>
<text x="42.7" y="112.6">11</text>
<text x="50.8" y="109.1">TXOM1</text>
<text x="50.8" y="112.6">TXOP1</text>
<text x="60.8" y="108.2">TXOM1</text>
<text x="60.8" y="113.5">RXIM1</text>
<text x="60.8" y="111.7">TXOP1</text>
<text x="85" y="112">1</text>
<text x="88" y="112.8">TD+</text>
<text x="96" y="108.2">T2</text>
<text x="97.5" y="111.2">1CT:1CT</text>
<text x="112.6" y="111.7">1</text>
<text x="120.4" y="113.8">16</text>
<text x="126.6" y="113.5">RJ_TXD1+</text>
<text x="186.7" y="113.5">J4</text>
<text x="42.7" y="114.4">11</text>
<text x="50.8" y="114.4">RXIM1</text>
<text x="85" y="119.1">3</text>
<text x="85" y="115.6">2</text>
<text x="88" y="119.9">TD-</text>
<text x="88" y="116.3">TC</text>
<text x="112.6" y="118.8">2</text>
<text x="115.3" y="114.6">TX+</text>
<text x="115.7" y="118.1">TX-</text>
<text x="120.4" y="117.3">14</text>
<text x="126.6" y="117.1">RJ_TXD1-</text>
<text x="150.1" y="119.5">3.3VD</text>
<text x="161.5" y="116.2">R171</text>
<text x="181.9" y="117.3">14</text>
<text x="182.8" y="119.1">9</text>
<text x="193.8" y="117.9" transform="rotate(180 193.8 117.9)">TH</text>
<text x="42.7" y="123.3">11</text>
<text x="50.8" y="123.3">RXIP1</text>
<text x="60.8" y="122.4">RXIP1</text>
<text x="85" y="122.7">6</text>
<text x="88" y="123.4">RD+</text>
<text x="112.6" y="122.4">3</text>
<text x="115.1" y="125.2">RX+</text>
<text x="120.4" y="124.5">11</text>
<text x="126.6" y="124.2">RJ_RXD1+</text>
<text x="161.5" y="123.4">330R</text>
<text x="172.3" y="123.1">GND</text>
<text x="181.9" y="122.7">10</text>
<text x="182.8" y="124.5">1</text>
<text x="85" y="126.2">7</text>
<text x="85" y="129.8">8</text>
<text x="88" y="127">RC</text>
<text x="88" y="130.6">RD-</text>
<text x="112.6" y="129.5">6</text>
<text x="115.5" y="128.8">RX-</text>
<text x="120.4" y="128">9</text>
<text x="126.6" y="127.7">RJ_RXD1-</text>
<text x="182.8" y="126.2">2</text>
<text x="182.8" y="128">3</text>
<text x="182.8" y="129.8">4</text>
<text x="182.8" y="131.6">5</text>
<text x="97.2" y="132.2">1CT:1CT</text>
<text x="114.6" y="137.7">RCM</text>
<text x="114.8" y="134.1">TCM</text>
<text x="120.4" y="136.9">10</text>
<text x="120.4" y="133.3">15</text>
<text x="182.8" y="133.3">6</text>
<text x="182.8" y="135.1">7</text>
<text x="182.8" y="136.9">8</text>
<text x="81.8" y="141.9">C61</text>
<text x="81.8" y="143.7">0.1uF</text>
<text x="154" y="139.3">ETH1_LED</text>
<text x="171" y="138.4">ETH1_LED</text>
<text x="172.5" y="140.2">R10 330R</text>
<text x="181.9" y="142.2">12</text>
<text x="181.9" y="138.7">11</text>
<text x="181.9" y="144">13</text>
<text x="183.1" y="149.1">XW-56S-LED8P8C1X1EMI</text>
<text x="78.2" y="153">GND</text>
<text x="118.6" y="152.6">R74</text>
<text x="118.6" y="154.7">75R 1%</text>
<text x="130.9" y="152.6">R75</text>
<text x="130.9" y="154.7">75R 1%</text>
<text x="143.5" y="152.6">R72</text>
<text x="143.5" y="154.7">75R 1%</text>
<text x="154.7" y="152.6">R73</text>
<text x="154.7" y="154.4">75R 1%</text>
<text x="163.6" y="152.6">C136</text>
<text x="163.6" y="154.4">1nF 2kV</text>
<text x="160" y="160.1">GND</text>
<text x="129.8" y="163.3">C59</text>
<text x="129.8" y="165.1">0.1uF</text>
<text x="154.7" y="165.1">C60</text>
<text x="154.7" y="166.8">0.1uF</text>
<text x="225.8" y="191.7">Title</text>
<text x="225.8" y="197.1">Size</text>
<text x="232.9" y="197.1">Document Number</text>
<text x="232.9" y="193.5">Carambola Main Board: Ethernet</text>
<text x="284.5" y="197.1">Rev</text>
<text x="225.8" y="202.4">Date:</text>
<text x="227.6" y="198.8">A3</text>
<text x="232.9" y="198.8">8DEV_0700_0002_SB</text>
<text x="235" y="202.4">Wednesday, March 27, 2013</text>
<text x="261.4" y="202.4">Sheet</text>
<text x="270.3" y="202.4">1</text>
<text x="275.6" y="202.4">of</text>
<text x="280.9" y="202.4">3</text>
<text x="286.3" y="198.8">2.0</text>
</g>
<g font-size="1.2">
<text x="190.8" y="28.2" transform="rotate(180 190.8 28.2)">SHIELD</text>
<text x="194.1" y="31.9" transform="rotate(180 194.1 31.9)">GREEN</text>
<text x="194.9" y="51.8" transform="rotate(180 194.9 51.8)">YELLOW</text>
<text x="191" y="54.7" transform="rotate(180 191 54.7)">SHIELD</text>
<text x="190.8" y="117.1" transform="rotate(180 190.8 117.1)">SHIELD</text>
<text x="194.1" y="120.8" transform="rotate(180 194.1 120.8)">GREEN</text>
<text x="191" y="143.6" transform="rotate(180 191 143.6)">SHIELD</text>
<text x="194.9" y="140.7" transform="rotate(180 194.9 140.7)">YELLOW</text>
</g>
<g font-size=".8">
<text x="162.1" y="30.8" transform="rotate(180 162.1 30.8)">0402</text>
<text x="174.6" y="53.9" transform="rotate(180 174.6 53.9)">0402</text>
<text x="125" y="60.3" transform="rotate(90 125 60.3)">0402</text>
<text x="127.5" y="62.6" transform="rotate(-90 127.5 62.6)">0402</text>
<text x="149.9" y="60.3" transform="rotate(90 149.9 60.3)">0402</text>
<text x="152.4" y="62.6" transform="rotate(-90 152.4 62.6)">0402</text>
<text x="162.1" y="119.7" transform="rotate(180 162.1 119.7)">0402</text>
<text x="174.6" y="142.8" transform="rotate(180 174.6 142.8)">0402</text>
<text x="125" y="149.2" transform="rotate(90 125 149.2)">0402</text>
<text x="149.9" y="149.2" transform="rotate(90 149.9 149.2)">0402</text>
<text x="127.5" y="151.5" transform="rotate(-90 127.5 151.5)">0402</text>
<text x="152.4" y="151.5" transform="rotate(-90 152.4 151.5)">0402</text>
</g>
</svg>
